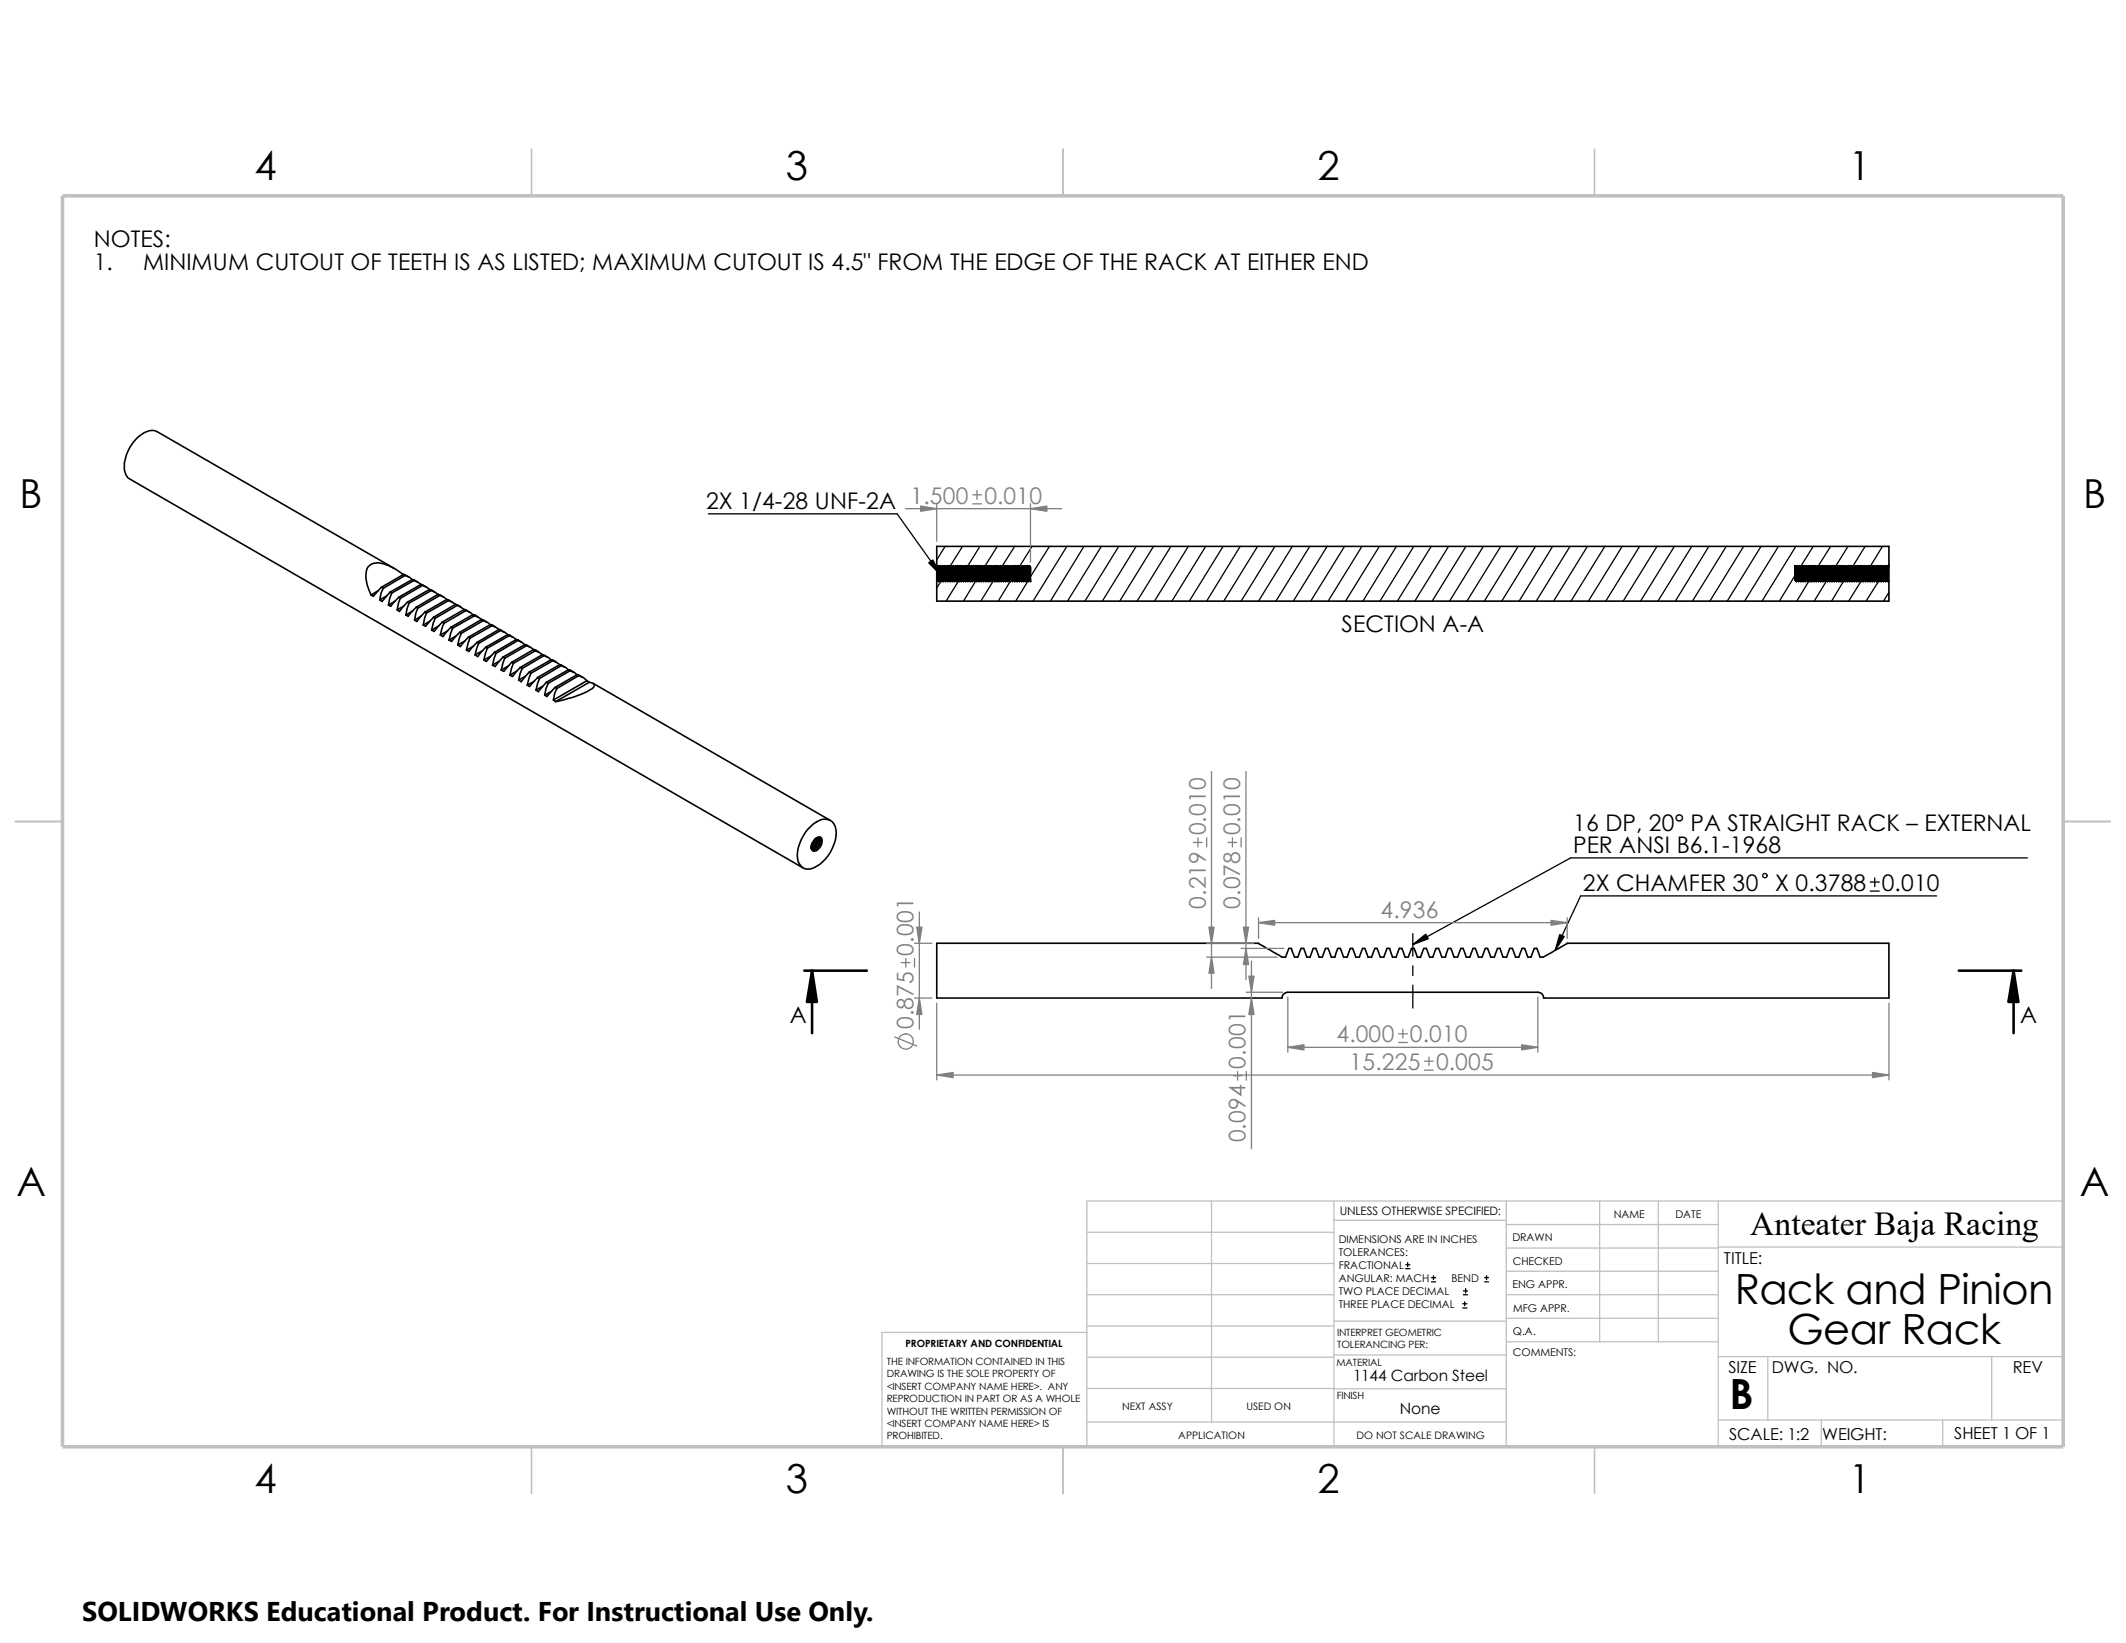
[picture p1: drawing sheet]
<svg xmlns="http://www.w3.org/2000/svg" width="279mm" height="216mm" viewBox="0 0 279 216" stroke-linecap="round" stroke-linejoin="round" font-family="sans-serif">
<g fill="none" stroke="#c0c0c0" stroke-width=".17">
<path d="M159.2 157.8v29.1M175.3 157.8v32.3M198 157.8v32.3M210.2 157.8v18.5M217.9 157.8v18.5M225.8 157.8v32.3M271.1 157.8h-128.3v32.3M142.8 175.1h-26.9v15M142.8 161.9h32.5M142.8 170.1h32.5M142.8 166h32.5M142.8 174.2h32.5"/>
<path d="M142.8 178.4h32.5M175.3 173.6h22.7M175.3 178.1h22.7M175.3 160.4h22.7M198 173.2h27.8M198 170.1h27.8M198 160.9h27.8M198 164h27.8M198 167h27.8M198 176.3h27.8M225.8 163.9h45.3M225.8 178.3h45.3"/>
<path d="M232.3 178.3v8.3M261.7 178.3v8.3M142.8 182.5h32.5M142.8 186.9h55.2M175.3 182.5h22.7M225.8 186.6h45.3M239.4 186.6v3.5M255.3 186.6v3.5"/>
</g>
<path d="M69.8 19.6v6.1M139.7 19.6v6.1M209.5 19.6v6.1M2 107.9h6.2M271.1 107.9h6.2M69.8 190.1v6.2M139.7 190.1v6.2M209.5 190.1v6.2" fill="none" stroke="#c0c0c0" stroke-width=".21"/>
<path d="M8.2 25.7h262.9v164.4h-262.9z" fill="none" stroke="#c0c0c0" stroke-width=".47"/>
<g fill="none" stroke="#000" stroke-width=".17">
<path d="M93.1 67.5h24.8l5.7 8M123.7 76.4l-.6 .9M124.2 71.8l-1.1 1.8M126 76.3l-1.7 2.7M126.5 71.8l-1.7 2.7M128.3 76.3l-1.7 2.7M128.8 71.8l-1.7 2.7M130.6 76.2l-1.7 2.8M131.1 71.8l-1.6 2.6M132.8 76.4l-1.6 2.6M133.3 71.8l-1.6 2.5M135.1 76.4l-1.6 2.6"/>
<path d="M135.6 71.8l-1.7 2.7M137.9 71.8l-2.5 4M140.2 71.8l-4.4 7.2M142.5 71.8l-4.5 7.2M144.7 71.8l-4.4 7.2M147 71.8l-4.4 7.2M149.3 71.8l-4.4 7.2M151.6 71.8l-4.4 7.2M153.9 71.8l-4.5 7.2M156.2 71.8l-4.5 7.2M158.5 71.8l-4.5 7.2M160.7 71.8l-4.4 7.2"/>
<path d="M163 71.8l-4.4 7.2M165.3 71.8l-4.5 7.2M167.6 71.8l-4.5 7.2M169.8 71.8l-4.4 7.2M172.1 71.8l-4.4 7.2M174.4 71.8l-4.4 7.2M176.7 71.8l-4.4 7.2M179 71.8l-4.5 7.2M181.3 71.8l-4.5 7.2M183.5 71.8l-4.4 7.2M185.8 71.8l-4.4 7.2M188.1 71.8l-4.5 7.2"/>
<path d="M190.4 71.8l-4.5 7.2M192.7 71.8l-4.5 7.2M194.9 71.8l-4.4 7.2M197.2 71.8l-4.4 7.2M199.5 71.8l-4.4 7.2M201.8 71.8l-4.4 7.2M204 71.8l-4.4 7.2M206.3 71.8l-4.4 7.2M208.6 71.8l-4.4 7.2M210.9 71.8l-4.4 7.2M213.2 71.8l-4.5 7.2M215.5 71.8l-4.5 7.2"/>
<path d="M217.8 71.8l-4.5 7.2M220 71.8l-4.4 7.2M222.3 71.8l-4.4 7.2M224.6 71.8l-4.4 7.2M226.9 71.8l-4.5 7.2M229.2 71.8l-4.5 7.2M231.4 71.8l-4.4 7.2M233.7 71.8l-4.4 7.2M235.9 75.6l-2.1 3.4M236 71.8l-4.4 7.2M237.7 76.3l-1.6 2.7M238.3 71.8l-1.7 2.7"/>
<path d="M240.1 76.3l-1.7 2.7M240.6 71.8l-1.7 2.6M242.4 76.2l-1.7 2.8M242.9 71.8l-1.6 2.6M244.6 76.4l-1.6 2.6M245.1 71.8l-1.6 2.5M246.9 76.4l-1.7 2.6M247.4 71.8l-1.7 2.7M248.2 74.2l-.2 .3M248.2 77.9l-.7 1.1M245.8 117.1h1.2M245.8 115.9h1.2"/>
<path d="M246.4 115.4v1.1M254.5 117.7h-46.8l-3.3 7.2M266.4 112.7h-60l-20.7 11.4M185.7 122.7v2.9M185.7 126.9v1.3M185.7 129.5v3M184.7 166.7h.6M184.7 166.2h.6M185 165.9v.6M188.1 168.4h.6M188.1 167.9h.6M188.4 167.6v.5"/>
<path d="M192.2 171.9h.6M192.2 171.3h.6M192.3 170.1h.6M192.3 169.6h.6M192.5 171.1v.5M192.6 169.3v.6M195.1 168.4h.5M195.1 167.9h.5M195.4 167.6v.5"/>
<circle cx="231.9" cy="115.1" r=".29"/>
</g>
<g fill="none" stroke="#000" stroke-width=".21">
<path d="M49.7 77.6l-.9 .6M50.1 77.2l-1 1.2-.3-.2M50.1 77.2l.3 .1M50.4 77.3l-.3 .6-.2 .9M50.8 78.3l-.9 .5M51.3 77.8l-1.1 1.2-.3-.2M51.3 77.8l.2 .1M51.5 77.9l-.3 .7-.1 .9M51.9 74.7l-31.2-18a2.03 2.03 0 0 0-2.2 .5 5.5 5.5 0 0 0-2.2 4.6 1.61 1.61 0 0 0 .8 1.1l88.4 51.1M51.9 79l-.8 .5M52.4 78.5l-1 1.2-.3-.2M52.4 78.5l.2 .1"/>
<path d="M52.6 78.6l-.2 .6-.2 .9M53 75.5a5.4 5.4 0 0 0-3.8-1.5 1.33 1.33 0 0 0-1.1 1.5 5.6 5.6 0 0 0 .7 2.7M53 75.5l.7 .3M53 75.5l.3 .1M53 75.5l-2.9 1.7M53.1 79.6l-.9 .5M53.3 75.6l.6 .3 .2 .3M53.3 75.6l-2.9 1.7M53.6 79.1l-1.1 1.2-.3-.2M53.6 79.1l.2 .1M53.8 79.2l-.3 .7-.2 .9M54.2 76.2l.7 .3"/>
<path d="M54.2 76.2l.2 .1M54.2 76.2l-2.9 1.6M54.4 76.3l.9 .5M54.4 76.3l-2.9 1.6M54.7 79.8l-1.1 1.2-.3-.2M54.7 79.8l.2 .1M54.9 79.9l-.2 .7-.2 .9M55.3 76.8l.7 .3M55.3 76.8l.2 .1M55.3 76.8l-2.9 1.7M55.5 76.9l.7 .3 .2 .3M55.5 76.9l-2.9 1.7"/>
<path d="M56.4 77.5l.3 .1M56.4 77.5l-2.8 1.6M56.7 77.6l.9 .5M56.7 77.5l.4 .3M56.7 77.6l-2.9 1.6M57.6 78.1l.7 .3M57.6 78.1l.2 .1M57.6 78.1l-2.9 1.7M57.8 78.2l.9 .6M57.8 78.2l-2.9 1.7M58.7 78.8l.7 .3M58.7 78.8l.3 .1"/>
<path d="M58.7 78.8l-2.9 1.6M59 78.9l.9 .6M59 78.9l-3 1.7M59.9 79.4l.7 .4M59.9 79.4l.2 .1M59.9 79.4l-2.9 1.7M60.1 79.5l.9 .6M60.1 79.5l-2.9 1.7M123.1 74.3v2.1M123.1 74.3h.2M123.1 74.3v-2.5h125.1v2.5M123.1 76.4v2.6h125.1v-2.6"/>
<path d="M123.2 76.2l-.1 .2M123.2 76.2h.1M123.3 74.3l-.2 2.1M123.3 74.3l.1 .2M123.3 76.2l.1 .2M123.4 74.5h.1M123.4 74.5l-.2 1.7M123.4 74.5l-.1 1.7M123.5 76.2l-.1 .2M123.5 76.2h.1M123.5 74.4l-.1 2M123.6 74.3l-.2 2.1"/>
<path d="M123.6 76.2l.1 .2M123.6 74.3l.1 .2M123.6 74.3l-.2 .2M123.7 74.5h.1M123.7 74.5l-.2 1.7M123.7 74.5l-.1 1.7M123.8 76.2l-.1 .2M123.8 76.2h.1M123.8 74.4l-.1 2M123.9 74.3l-.2 2.1M123.9 76.2l.1 .2M123.9 74.3l.1 .2"/>
<path d="M123.9 74.3l-.2 .2M124 74.5l-.2 1.7M124 74.5h.1M124 74.5l-.1 1.7M124.1 76.2l-.1 .2M124.1 76.2h.1M124.1 74.3l.1 .2M124.1 74.3l-.1 .2M124.1 74.3h.1M124.1 74.3l-.1 2.1M124.1 74.4l-.1 2M124.2 76.2v.2"/>
<path d="M124.2 74.5l-.1 1.7M124.2 74.5h.1M124.3 74.5l-.1 1.7M124.4 76.2l-.2 .2M124.4 76.2h.1M124.4 74.4l-.2 2M124.4 74.3l.1 .2M124.4 74.3l-.1 .2M124.4 74.3h.1M124.4 74.3l-.1 2.1M124.5 76.2v.2M124.5 74.5l-.1 1.7"/>
<path d="M124.5 74.5h.1M124.6 74.5l-.1 1.7M124.7 74.4l-.2 2M124.7 76.2l-.2 .2M124.7 76.2h.1M124.7 74.3l.1 .2M124.7 74.3l-.1 .2M124.7 74.3l-.1 2.1M124.8 76.2v.2M124.8 74.5h.1M124.8 74.5l-.1 1.7M124.9 74.5l-.1 1.7"/>
<path d="M125 74.4l-.2 2M125 76.2l-.2 .2M125 76.2h.1M125 74.3l-.1 2.1M125 74.3l.1 .2M125 74.3l-.1 .2M125.1 76.2v.2M125.1 74.5l-.1 1.7M125.1 74.5h.1M125.2 74.5l-.1 1.7M125.3 74.4l-.2 2M125.3 76.2l-.2 .2"/>
<path d="M125.3 76.2h.1M125.3 74.3l-.1 2.1M125.3 74.3l.1 .2M125.3 74.3l-.1 .2M125.3 76.2l.1 .2M125.4 74.5h.1M125.4 74.5l-.1 1.7M125.5 74.5l-.2 1.7M125.6 74.4l-.2 2M125.6 76.2l-.2 .2M125.6 76.2h.1M125.6 74.3l-.1 2.1"/>
<path d="M125.6 74.3l.1 .2M125.6 74.3l-.1 .2M125.6 76.2l.1 .2M125.7 74.5l-.1 1.7M125.7 74.5h.1M125.8 74.5l-.2 1.7M125.9 76.2l-.2 .2M125.9 76.2h.1M125.9 74.4l-.2 2M125.9 74.3l-.1 2.1M125.9 74.3l.1 .2M125.9 74.3l-.1 .2"/>
<path d="M125.9 76.2l.1 .2M126 74.5h.1M126 74.5l-.1 1.7M126.1 74.5l-.2 1.7M126.2 74.4l-.2 2M126.2 76.2l-.2 .2M126.2 76.2h.1M126.2 76.2l.1 .2M126.2 74.3l.1 .2M126.2 74.3l-.1 .2M126.2 74.3l-.1 2.1M126.3 74.5l-.1 1.7"/>
<path d="M126.3 74.5h.1M126.3 76.4h.1M126.4 74.5l-.2 1.7M126.4 76.2l-.1 .2M126.4 76.2h.1M126.4 74.4l-.1 2M126.5 76.2l.1 .2M126.5 74.3l.1 .2M126.5 74.3l-.1 .2M126.5 74.3l-.1 2.1M126.6 74.5h.1M126.6 74.5l-.2 1.7"/>
<path d="M126.6 76.4h.1M126.7 74.5l-.2 1.7M126.7 74.4l-.1 2M126.7 76.2l-.1 .2M126.7 76.2h.1M126.8 74.3l-.1 2.1M126.8 76.2l.1 .2M126.8 74.3l.1 .2M126.8 74.3l-.1 .2M126.9 74.5h.1M126.9 74.5l-.2 1.7M127 74.5l-.2 1.7"/>
<path d="M127 74.4l-.1 2M127 76.2l-.1 .2M127 76.2h.1M127.1 74.3l-.1 2.1M127.1 76.2l.1 .2M127.1 74.3l.1 .2M127.1 74.3l-.1 .2M127.2 74.5l-.2 1.7M127.2 74.5h.1M127.3 74.5l-.2 1.7M127.3 76.2l-.1 .2M127.3 76.2h.1"/>
<path d="M127.3 74.4l-.1 2M127.4 74.3l-.1 2.1M127.4 76.2l.1 .2M127.4 74.3l.1 .2M127.4 74.3l-.1 .2M127.5 74.5l-.2 1.7M127.5 74.5h.1M127.6 74.5l-.2 1.7M127.6 76.2l-.1 .2M127.6 76.2h.1M127.6 74.4l-.1 2M127.7 76.2l.1 .2"/>
<path d="M127.7 74.3l.1 .2M127.7 74.3l-.1 .2M127.7 74.3l-.2 2.1M127.8 74.5l-.2 1.7M127.8 74.5h.1M127.8 74.5l-.1 1.7M127.9 76.2l-.1 .2M127.9 76.2h.1M127.9 74.4l-.1 2M128 76.2l.1 .2M128 74.3l.1 .2M128 74.3l-.2 .2"/>
<path d="M128 74.3l-.2 2.1M128.1 74.5l-.2 1.7M128.1 74.5h.1M128.1 74.5l-.1 1.7M128.2 76.2l-.1 .2M128.2 76.2h.1M128.2 74.4l-.1 2M128.3 76.2l.1 .2M128.3 74.3l.1 .2M128.3 74.3l-.2 .2M128.3 74.3l-.2 2.1M128.4 74.5h.1"/>
<path d="M128.4 74.5l-.2 1.7M128.4 74.5l-.1 1.7M128.5 76.2l-.1 .2M128.5 76.2h.1M128.5 74.3l-.1 2.1M128.5 74.4l-.1 2M128.5 74.3l.2 .2M128.5 74.3l-.1 .2M128.5 74.3h.1M128.6 76.2l.1 .2M128.7 74.5h.1M128.7 74.5l-.2 1.7"/>
<path d="M128.7 74.5l-.1 1.7M128.8 74.4l-.1 2M128.8 76.2l-.1 .2M128.8 76.2h.1M128.8 74.3l-.1 2.1M128.8 74.3l.1 .2M128.8 74.3l-.1 .2M128.8 74.3h.1M128.9 76.2v.2M128.9 74.5h.1M128.9 74.5l-.1 1.7M129 74.5l-.1 1.7"/>
<path d="M129.1 74.4l-.2 2M129.1 76.2l-.2 .2M129.1 76.2h.1M129.1 74.3l-.1 2.1M129.1 74.3l.1 .2M129.1 74.3l-.1 .2M129.2 76.2v.2M129.2 74.5l-.1 1.7M129.2 74.5h.1M129.3 74.5l-.1 1.7M129.4 76.2l-.2 .2M129.4 76.2h.1"/>
<path d="M129.4 74.4l-.2 2M129.4 74.3l.1 .2M129.4 74.3l-.1 .2M129.4 74.3l-.1 2.1M129.5 76.2v.2M129.5 74.5l-.1 1.7M129.5 74.5h.1M129.6 74.5l-.1 1.7M129.7 76.2l-.2 .2M129.7 76.2h.1M129.7 74.4l-.2 2M129.7 74.3l.1 .2"/>
<path d="M129.7 74.3l-.1 .2M129.7 74.3l-.1 2.1M129.8 76.2v.2M129.8 74.5l-.1 1.7M129.8 74.5h.1M129.9 74.5l-.1 1.7M130 74.4l-.2 2M130 76.2l-.2 .2M130 76.2h.1M130 74.3l.1 .2M130 74.3l-.1 .2M130 74.3l-.1 2.1"/>
<path d="M130 76.2l.1 .2M130.1 74.5h.1M130.1 74.5l-.1 1.7M130.2 74.5l-.2 1.7M130.3 74.4l-.2 2M130.3 76.2l-.2 .2M130.3 76.2h.1M130.3 74.3l-.1 2.1M130.3 74.3l.1 .2M130.3 74.3l-.1 .2M130.3 76.2l.1 .2M130.4 74.5l-.1 1.7"/>
<path d="M130.4 74.5h.1M130.5 74.5l-.2 1.7M130.6 74.4l-.2 2M130.6 76.2l-.2 .2M130.6 76.2h.1M130.6 74.3l-.1 2.1M130.6 76.2l.1 .2M130.6 74.3l.1 .2M130.6 74.3l-.1 .2M130.7 74.5h.1M130.7 74.5l-.1 1.7M130.7 76.4h.1"/>
<path d="M130.8 74.5l-.2 1.7M130.9 74.4l-.2 2M130.9 76.2l-.2 .2M130.9 76.2h.1M130.9 74.3l-.1 2.1M130.9 76.2l.1 .2M130.9 74.3l.1 .2M130.9 74.3l-.1 .2M131 74.5l-.1 1.7M131 74.5h.1M131 76.4h.1M131.1 74.5l-.2 1.7"/>
<path d="M131.1 76.2l-.1 .2M131.1 76.2h.1M131.1 74.4l-.1 2M131.2 74.3l-.1 2.1M131.2 76.2l.1 .2M131.2 74.3l.1 .2M131.2 74.3l-.1 .2M131.3 74.5h.1M131.3 74.5l-.2 1.7M131.4 74.5l-.2 1.7M131.4 76.2l-.1 .2M131.4 76.2h.1"/>
<path d="M131.4 74.4l-.1 2M131.5 76.2l.1 .2M131.5 74.3l.1 .2M131.5 74.3l-.1 .2M131.5 74.3l-.1 2.1M131.6 74.5l-.2 1.7M131.6 74.5h.1M131.7 74.5l-.2 1.7M131.7 76.2l-.1 .2M131.7 76.2h.1M131.7 74.4l-.1 2M131.8 76.2l.1 .2"/>
<path d="M131.8 74.3l.1 .2M131.8 74.3l-.1 .2M131.8 74.3l-.1 2.1M131.9 74.5h.1M131.9 74.5l-.2 1.7M132 74.5l-.2 1.7M132 76.2l-.1 .2M132 76.2h.1M132 74.4l-.1 2M132.1 74.3l-.2 2.1M132.1 76.2l.1 .2M132.1 74.3l.1 .2"/>
<path d="M132.1 74.3l-.1 .2M132.2 74.5h.1M132.2 74.5l-.2 1.7M132.2 74.5l-.1 1.7M132.3 76.2l-.1 .2M132.3 76.2h.1M132.3 74.4l-.1 2M132.4 76.2l.1 .2M132.4 74.3l.1 .2M132.4 74.3l-.2 .2M132.4 74.3l-.2 2.1M132.5 74.5l-.2 1.7"/>
<path d="M132.5 74.5h.1M132.5 74.5l-.1 1.7M132.6 76.2l-.1 .2M132.6 76.2h.1M132.6 74.4l-.1 2M132.7 74.3l-.2 2.1M132.7 76.2l.1 .2M132.7 74.3l.1 .2M132.7 74.3l-.2 .2M132.8 74.5l-.2 1.7M132.8 74.5h.1M132.8 74.5l-.1 1.7"/>
<path d="M132.9 76.2l-.1 .2M132.9 76.2h.1M132.9 74.3l.2 .2M132.9 74.3l-.1 .2M132.9 74.3h.1M132.9 74.3l-.1 2.1M132.9 74.4l-.1 2M133 76.2l.1 .2M133.1 74.5l-.2 1.7M133.1 74.5h.1M133.1 74.5l-.1 1.7M133.2 76.2l-.1 .2"/>
<path d="M133.2 76.2h.1M133.2 74.4l-.1 2M133.2 74.3l.1 .2M133.2 74.3l-.1 .2M133.2 74.3h.1M133.2 74.3l-.1 2.1M133.3 76.2v.2M133.3 74.5l-.1 1.7M133.3 74.5h.1M133.4 74.5l-.1 1.7M133.5 74.4l-.2 2M133.5 76.2l-.2 .2"/>
<path d="M133.5 76.2h.1M133.5 74.3l-.1 2.1M133.5 74.3l.1 .2M133.5 74.3l-.1 .2M133.6 76.2v.2M133.6 74.5h.1M133.6 74.5l-.1 1.7M133.7 74.5l-.1 1.7M133.8 74.4l-.2 2M133.8 76.2l-.2 .2M133.8 76.2h.1M133.8 74.3l-.1 2.1"/>
<path d="M133.8 74.3l.1 .2M133.8 74.3l-.1 .2M133.9 76.2v.2M133.9 74.5h.1M133.9 74.5l-.1 1.7M134 74.5l-.1 1.7M134.1 74.4l-.2 2M134.1 76.2l-.2 .2M134.1 76.2h.1M134.1 74.3l-.1 2.1M134.1 74.3l.1 .2M134.1 74.3l-.1 .2"/>
<path d="M134.2 76.2v.2M134.2 74.5l-.1 1.7M134.2 74.5h.1M134.3 74.5l-.1 1.7M134.4 74.4l-.2 2M134.4 76.2l-.2 .2M134.4 76.2h.1M134.4 74.3l-.1 2.1M134.4 74.3l.1 .2M134.4 74.3l-.1 .2M134.5 76.2v.2M134.5 74.5l-.1 1.7"/>
<path d="M134.5 74.5h.1M134.6 74.5l-.1 1.7M134.7 76.2l-.2 .2M134.7 76.2h.1M134.7 74.4l-.2 2M134.7 74.3l.1 .2M134.7 74.3l-.1 .2M134.7 74.3l-.1 2.1M134.7 76.2l.1 .2M134.8 74.5l-.1 1.7M134.8 74.5h.1M134.9 74.5l-.2 1.7"/>
<path d="M135 76.2l-.2 .2M135 76.2h.1M135 74.4l-.2 2M135 76.2l.1 .2M135 74.3l.1 .2M135 74.3l-.1 .2M135 74.3l-.1 2.1M135.1 74.5l-.1 1.7M135.1 74.5h.1M135.1 76.4h.1M135.2 74.5l-.2 1.7M135.3 74.4l-.2 2"/>
<path d="M135.3 76.2l-.2 .2M135.3 76.2h.1M135.3 76.2l.1 .2M135.3 74.3l.1 .2M135.3 74.3l-.1 .2M135.3 74.3l-.1 2.1M135.4 74.5v1.9M135.4 74.5l-.1 1.7M135.4 74.6l-.1 1.6M135.4 76.1v.3M135.4 76.4h.1M235.9 74.3v1.9h.1"/>
<path d="M235.9 74.3l.2 .2M235.9 74.3v.3M236 76.2l.1 .2M236.1 74.5h.1M236.1 76.4h.1M236.1 74.5l-.2 1.7M236.1 74.6l-.1 1.6M236.2 74.4l-.1 2M236.2 76.2l-.1 .2M236.2 76.2h.1M236.2 74.3l-.1 2.1M236.2 74.3l.1 .2"/>
<path d="M236.2 74.3l-.1 .2M236.3 76.2v.2M236.3 74.5l-.1 1.7M236.3 74.5h.1M236.3 76.4h.1M236.4 74.5h.1M236.4 74.6l-.1 1.6M236.5 76.2l-.1 .2M236.5 76.2h.1M236.5 74.4l-.2 2M236.5 74.3l.1 .2M236.5 74.3l-.1 .2"/>
<path d="M236.5 74.3l-.1 2.1M236.6 76.2v.2M236.6 74.5h.1M236.6 74.5l-.1 1.7M236.6 76.4h.1M236.7 74.6l-.1 1.6M236.7 74.5h.1M236.8 76.2l-.1 .2M236.8 76.2h.1M236.8 74.4l-.2 2M236.8 74.3l-.1 2.1M236.8 74.3l.1 .2"/>
<path d="M236.8 74.3l-.1 .2M236.9 76.2v.2M236.9 74.5h.1M236.9 74.5l-.1 1.7M236.9 76.4h.1M237 74.5h.1M237 74.6l-.1 1.6M237.1 76.2l-.1 .2M237.1 76.2h.1M237.1 74.4l-.2 2M237.1 74.3l.1 .2M237.1 74.3l-.1 .2"/>
<path d="M237.1 74.3l-.1 2.1M237.2 76.2v.2M237.2 74.5h.1M237.2 74.5l-.1 1.7M237.2 76.4h.1M237.3 74.6l-.1 1.6M237.3 74.5h.1M237.4 74.4l-.2 2M237.4 76.2l-.1 .2M237.4 76.2h.1M237.4 76.2l.1 .2M237.4 74.3l.1 .2"/>
<path d="M237.4 74.3l-.1 .2M237.4 74.3l-.1 2.1M237.5 74.5l-.1 1.7M237.5 74.5h.1M237.5 74.6l-.1 1.6M237.6 74.5h.1M237.7 76.2l-.2 .2M237.7 76.2h.1M237.7 74.4l-.2 2M237.7 76.2l.1 .2M237.7 74.3l.1 .2M237.7 74.3l-.1 .2"/>
<path d="M237.7 74.3l-.2 2.1M237.8 74.5h.1M237.8 74.5l-.1 1.7M237.8 74.6l-.1 1.6M237.9 74.5h.1M238 76.2l-.2 .2M238 76.2h.1M238 74.4l-.2 2M238 76.2l.1 .2M238 74.3l.1 .2M238 74.3l-.1 .2M238 74.3l-.2 2.1"/>
<path d="M238.1 74.5l-.1 1.7M238.1 74.5h.1M238.1 76.4h.1M238.1 74.6l-.1 1.6M238.2 74.5h.1M238.3 76.2l-.2 .2M238.3 76.2h.1M238.3 74.4l-.2 2M238.3 74.3l-.2 2.1M238.3 76.2l.1 .2M238.3 74.3l.1 .2M238.3 74.3l-.1 .2"/>
<path d="M238.4 74.5h.1M238.4 76.4h.1M238.4 74.5l-.1 1.7M238.4 74.6l-.1 1.6M238.5 74.5h-.1M238.5 76.2l-.1 .2M238.5 76.2h.1M238.5 74.4l-.1 2M238.6 74.3l-.2 2.1M238.6 76.2l.1 .2M238.6 74.3l.1 .2M238.6 74.3l-.1 .2"/>
<path d="M238.7 74.5l-.2 1.7M238.7 74.5h.1M238.7 76.4h.1M238.7 74.6l-.1 1.6M238.8 74.5h-.1M238.8 76.2l-.1 .2M238.8 76.2h.1M238.8 74.4l-.1 2M238.9 76.2l.1 .2M238.9 74.3l.1 .2M238.9 74.3l-.1 .2M238.9 74.3l-.2 2.1"/>
<path d="M239 74.5h.1M239 76.4h.1M239 74.5l-.2 1.7M239 74.6l-.1 1.6M239.1 74.5h-.1M239.1 76.2l-.1 .2M239.1 76.2h.1M239.1 74.4l-.1 2M239.2 76.2l.1 .2M239.2 74.3l.1 .2M239.2 74.3l-.1 .2M239.2 74.3l-.2 2.1"/>
<path d="M239.3 74.5l-.2 1.7M239.3 74.5h.1M239.3 76.4h.1M239.3 74.6l-.1 1.6M239.4 74.5h-.1M239.4 74.4l-.1 2M239.4 76.2l-.1 .2M239.4 76.2h.1M239.5 74.3l-.2 2.1M239.5 76.2l.1 .2M239.5 74.3l.1 .2M239.5 74.3l-.1 .2"/>
<path d="M239.6 74.5h.1M239.6 76.4h.1M239.6 74.5l-.2 1.7M239.6 74.6l-.1 1.6M239.7 76.2l-.1 .2M239.7 76.2h.1M239.7 74.4l-.1 2M239.7 74.3l-.1 2.1M239.7 74.3l.2 .2M239.7 74.3l-.1 .2M239.7 74.3h.1M239.8 76.2l.1 .2"/>
<path d="M239.9 74.5l-.2 1.7M239.9 74.5h.1M239.9 76.4h.1M239.9 74.6l-.1 1.6M240 74.4l-.1 2M240 76.2l-.1 .2M240 76.2h.1M240 74.3l.2 .2M240 74.3l-.1 .2M240 74.3h.1M240 74.3l-.1 2.1M240.1 76.2l.1 .2"/>
<path d="M240.2 74.5h.1M240.2 76.4h.1M240.2 74.5l-.2 1.7M240.2 74.6l-.1 1.6M240.3 76.2l-.1 .2M240.3 76.2h.1M240.3 74.4l-.1 2M240.3 74.3l-.1 2.1M240.3 74.3l.2 .2M240.3 74.3l-.1 .2M240.4 76.2l.1 .2M240.5 74.5l-.2 1.7"/>
<path d="M240.5 74.5h.1M240.5 76.4h.1M240.5 74.6l-.1 1.6M240.6 76.2l-.1 .2M240.6 76.2h.1M240.6 74.4l-.1 2M240.6 74.3l.1 .2M240.6 74.3l-.1 .2M240.6 74.3l-.1 2.1M240.7 76.2v.2M240.7 74.5h.1M240.7 74.5l-.1 1.7"/>
<path d="M240.7 76.4h.1M240.8 74.6l-.1 1.6M240.8 74.5h.1M240.9 76.2l-.1 .2M240.9 76.2h.1M240.9 74.4l-.2 2M240.9 74.3l-.1 2.1M240.9 74.3l.1 .2M240.9 74.3l-.1 .2M241 76.2v.2M241 74.5h.1M241 74.5l-.1 1.7"/>
<path d="M241 76.4h.1M241.1 74.5h.1M241.1 74.6l-.1 1.6M241.2 76.2l-.1 .2M241.2 76.2h.1M241.2 74.4l-.2 2M241.2 74.3l.1 .2M241.2 74.3l-.1 .2M241.2 74.3l-.1 2.1M241.3 76.2v.2M241.3 74.5h.1M241.3 74.5l-.1 1.7"/>
<path d="M241.3 76.4h.1M241.4 74.6l-.1 1.6M241.4 74.5h.1M241.5 74.4l-.2 2M241.5 76.2l-.1 .2M241.5 76.2h.1M241.5 74.3l-.1 2.1M241.5 74.3l.1 .2M241.5 74.3l-.1 .2M241.6 76.2v.2M241.6 74.5l-.1 1.7M241.6 74.5h.1"/>
<path d="M241.6 76.4h.1M241.7 74.5h.1M241.7 74.6l-.1 1.6M241.8 76.2l-.1 .2M241.8 76.2h.1M241.8 74.4l-.2 2M241.8 76.2l.1 .2M241.8 74.3l.1 .2M241.8 74.3l-.1 .2M241.8 74.3l-.1 2.1M241.9 74.5h.1M241.9 74.5l-.1 1.7"/>
<path d="M241.9 74.6l-.1 1.6M242 74.5h.1M242.1 76.2l-.2 .2M242.1 76.2h.1M242.1 74.4l-.2 2M242.1 74.3l-.2 2.1M242.1 76.2l.1 .2M242.1 74.3l.1 .2M242.1 74.3l-.1 .2M242.2 74.5h.1M242.2 74.5l-.1 1.7M242.2 74.6l-.1 1.6"/>
<path d="M242.3 74.5h.1M242.4 76.2l-.2 .2M242.4 76.2h.1M242.4 74.4l-.2 2M242.4 76.2l.1 .2M242.4 74.3l.1 .2M242.4 74.3l-.1 .2M242.4 74.3l-.2 2.1M242.5 74.5h.1M242.5 76.4h.1M242.5 74.5l-.1 1.7M242.5 74.6l-.1 1.6"/>
<path d="M242.6 74.5h.1M242.7 74.4l-.2 2M242.7 76.2l-.2 .2M242.7 76.2h.1M242.7 74.3l-.2 2.1M242.7 76.2l.1 .2M242.7 74.3l.1 .2M242.7 74.3l-.1 .2M242.8 74.5l-.1 1.7M242.8 74.5h.1M242.8 76.4h.1M242.8 74.6l-.1 1.6"/>
<path d="M242.9 74.5h-.1M242.9 76.2l-.1 .2M242.9 76.2h.1M243 74.4l-.2 2M243 76.2l.1 .2M243 74.3l.1 .2M243 74.3l-.1 .2M243 74.3l-.2 2.1M243.1 74.5h.1M243.1 76.4h.1M243.1 74.5l-.2 1.7M243.1 74.6l-.1 1.6"/>
<path d="M243.2 74.5h-.1M243.2 76.2l-.1 .2M243.2 76.2h.1M243.2 74.4l-.1 2M243.3 76.2l.1 .2M243.3 74.3l.1 .2M243.3 74.3l-.1 .2M243.3 74.3l-.2 2.1M243.4 74.5l-.2 1.7M243.4 74.5h.1M243.4 76.4h.1M243.4 74.6l-.1 1.6"/>
<path d="M243.5 74.5h-.1M243.5 74.4l-.1 2M243.5 76.2l-.1 .2M243.5 76.2h.1M243.6 74.3l-.2 2.1M243.6 76.2l.1 .2M243.6 74.3l.1 .2M243.6 74.3l-.1 .2M243.7 74.5h.1M243.7 76.4h.1M243.7 74.5l-.2 1.7M243.7 74.6l-.1 1.6"/>
<path d="M243.8 74.5h-.1M243.8 76.2l-.1 .2M243.8 76.2h.1M243.8 74.4l-.1 2M243.9 76.2l.1 .2M243.9 74.3l.1 .2M243.9 74.3l-.1 .2M243.9 74.3l-.2 2.1M244 74.5l-.2 1.7M244 74.5h.1M244 76.4h.1M244 74.6l-.1 1.6"/>
<path d="M244.1 74.4l-.1 2M244.1 76.2l-.1 .2M244.1 76.2h.1M244.1 74.3l.2 .2M244.1 74.3l-.1 .2M244.1 74.3h.1M244.1 74.3l-.1 2.1M244.2 76.2l.1 .2M244.3 74.5h.1M244.3 76.4h.1M244.3 74.5l-.2 1.7M244.3 74.6l-.1 1.6"/>
<path d="M244.4 76.2l-.1 .2M244.4 76.2h.1M244.4 74.4l-.1 2M244.4 74.3l-.1 2.1M244.4 74.3l.2 .2M244.4 74.3l-.1 .2M244.4 74.3h.1M244.5 76.2l.1 .2M244.6 74.5l-.2 1.7M244.6 74.5h.1M244.6 76.4h.1M244.6 74.6l-.1 1.6"/>
<path d="M244.7 74.4l-.1 2M244.7 76.2l-.1 .2M244.7 76.2h.1M244.7 74.3l.2 .2M244.7 74.3l-.1 .2M244.7 74.3l-.1 2.1M244.8 76.2l.1 .2M244.9 74.5h.1M244.9 76.4h.1M244.9 74.5l-.2 1.7M244.9 74.6l-.1 1.6M245 76.2l-.1 .2"/>
<path d="M245 76.2h.1M245 74.4l-.1 2M245 74.3l-.1 2.1M245 74.3l.1 .2M245 74.3l-.1 .2M245.1 76.2l.1 .2M245.1 74.5h.1M245.1 74.5l-.1 1.7M245.2 76.4h.1M245.2 74.5h.1M245.2 74.6l-.1 1.6M245.3 74.4l-.1 2"/>
<path d="M245.3 76.2l-.1 .2M245.3 76.2h.1M245.3 74.3l.1 .2M245.3 74.3l-.1 .2M245.3 74.3l-.1 2.1M245.4 76.2v.2M245.4 74.5h.1M245.4 74.5l-.1 1.7M245.4 76.4h.1M245.5 74.6l-.1 1.6M245.5 74.5h.1M245.6 76.2l-.1 .2"/>
<path d="M245.6 76.2h.1M245.6 74.4l-.2 2M245.6 74.3l-.1 2.1M245.6 74.3l.1 .2M245.6 74.3l-.1 .2M245.7 76.2v.2M245.7 74.5l-.1 1.7M245.7 74.5h.1M245.7 76.4h.1M245.8 74.5h.1M245.8 74.6l-.1 1.6M245.9 76.2l-.1 .2"/>
<path d="M245.9 76.2h.1M245.9 74.4l-.2 2M245.9 74.3l.1 .2M245.9 74.3l-.1 .2M245.9 74.3l-.1 2.1M246 76.2v.2M246 74.5h.1M246 74.5l-.1 1.7M246 76.4h.1M246.1 74.6l-.1 1.6M246.1 74.5h.1M246.2 76.2l-.1 .2"/>
<path d="M246.2 76.2h.1M246.2 74.4l-.2 2M246.2 74.3l-.1 2.1M246.2 76.2l.1 .2M246.2 74.3l.1 .2M246.2 74.3l-.1 .2M246.3 74.5h.1M246.3 74.5l-.1 1.7M246.3 74.6l-.1 1.6M246.4 74.5h.1M246.5 76.2l-.2 .2M246.5 76.2h.1"/>
<path d="M246.5 74.4l-.2 2M246.5 76.2l.1 .2M246.5 74.3l.1 .2M246.5 74.3l-.1 .2M246.5 74.3l-.2 2.1M246.6 74.5h.1M246.6 74.5l-.1 1.7M246.6 76.4h.1M246.6 74.6l-.1 1.6M246.7 74.5h.1M246.8 74.4l-.2 2M246.8 76.2l-.2 .2"/>
<path d="M246.8 76.2h.1M246.8 74.3l-.2 2.1M246.8 76.2l.1 .2M246.8 74.3l.1 .2M246.8 74.3l-.1 .2M246.9 74.5l-.1 1.7M246.9 74.5h.1M246.9 76.4h.1M246.9 74.6l-.1 1.6M247 74.5h.1M247.1 76.2l-.2 .2M247.1 76.2h.1"/>
<path d="M247.1 74.4l-.2 2M247.1 76.2l.1 .2M247.1 74.3l.1 .2M247.1 74.3l-.1 .2M247.1 74.3l-.2 2.1M247.2 74.5h.1M247.2 76.4h.1M247.2 74.5l-.1 1.7M247.2 74.6l-.1 1.6M247.3 74.5h-.1M247.3 76.2l-.1 .2M247.3 76.2h.1"/>
<path d="M247.4 74.4l-.2 2M247.4 74.3l-.2 2.1M247.4 76.2l.1 .2M247.4 74.3l.1 .2M247.4 74.3l-.1 .2M247.5 74.5h.1M247.5 76.4h.1M247.5 74.5l-.2 1.7M247.5 74.6l-.1 1.6M247.6 74.5h-.1M247.6 76.2l-.1 .2M247.6 76.2h.1"/>
<path d="M247.6 74.4l-.1 2M247.7 76.2l.1 .2M247.7 74.3l.1 .2M247.7 74.3l-.1 .2M247.7 74.3l-.2 2.1M247.8 74.5h.1M247.8 74.5l-.2 1.7M247.8 76.4h.1M247.8 74.6l-.1 1.6M247.9 74.5h-.1M247.9 76.2l-.1 .2M247.9 76.2h.1"/>
<path d="M247.9 74.4l-.1 2M248 76.2l.1 .2M248 74.3l-.1 .2M248 74.3l.1 .2M248 74.3l-.2 2.1M248.1 74.5l-.2 1.7M248.1 76.4h.1M248.1 74.5h.1M248.1 74.6l-.1 1.6M248.2 74.5h-.1M248.2 74.4l-.1 2M248.2 74.3v.2"/>
<path d="M248.2 74.3v2.1M54.2 80.3l-.9 .5M55.4 80.9l-.9 .6M55.8 80.4l-1 1.3-.3-.2M55.8 80.4l.2 .2M56 80.6l-.2 .6-.2 .9M56.5 81.6l-.9 .5M57 81.1l-1.1 1.2-.3-.2M57 81.1l.2 .1M57.2 81.2l-.5 1.6M57.7 82.3l-1 .5M58.1 81.7l-1 1.3-.4-.2"/>
<path d="M58.1 81.7l.2 .2M58.3 81.9l-.4 1.5M58.8 82.9l-.9 .5M59.3 82.4l-1.1 1.3-.3-.3M59.3 82.4l.2 .1M59.5 82.5l-.5 1.6M59.9 83.6l-.9 .5M60.4 83.1l-1 1.2-.4-.2M60.4 83.1l.2 .1M60.6 83.2l-.4 1.6M61 80.1l.7 .3M61 80.1l.3 .1"/>
<path d="M61 80.1l-2.9 1.6M61.1 84.2l-.9 .6M61.3 80.2l.8 .6M61.3 80.2l-3 1.7M61.6 83.7l-1.1 1.3-.3-.2M61.6 83.7l.2 .2M61.8 83.9l-.5 1.5M62.1 80.8l.7 .3M62.1 80.8l.3 .1M62.1 80.8l-2.8 1.6M62.2 84.9l-.9 .5M62.4 80.9l.9 .5"/>
<path d="M62.4 80.9l-2.9 1.6M62.7 84.4l-1.1 1.2-.3-.2M62.7 84.4l.2 .1M62.9 84.5l-.5 1.6M63.3 81.4l.7 .3M63.3 81.4l.2 .1M63.3 81.4l-2.9 1.7M63.3 85.6l-.9 .5M63.5 81.5l.9 .6M63.5 81.5l-2.9 1.7M63.8 85l-1 1.3-.4-.2M63.8 85l.3 .2"/>
<path d="M64.1 85.2l-.5 1.5M64.4 82.1l.7 .3M64.4 82.1l.3 .1M64.4 82.1l-2.8 1.6M64.5 86.2l-.9 .5M64.7 82.2l.9 .5M64.7 82.2l-2.9 1.7M65 85.7l-1.1 1.2-.3-.2M65 85.7l.2 .2M65.2 85.9l-.5 1.5M65.6 82.7l.2 .1M65.6 82.7l.7 .4"/>
<path d="M65.6 82.7l-2.9 1.7M65.6 86.9l-.9 .5M65.8 82.8l.6 .3 .3 .3M65.8 82.8l-2.9 1.7M66.1 86.4l-1 1.2-.4-.2M66.1 86.4l.2 .1M66.3 86.5l-.4 1.6M66.7 83.4l.2 .1M66.7 83.4l.3 .1M66.7 83.4l-2.9 1.6M66.8 87.5l-.9 .6M66.9 83.5l.7 .3 .2 .3"/>
<path d="M66.9 83.5l-2.8 1.7M67 83.4l.4 .3M67.2 87l-1 1.2-.3-.1M67.2 87l.3 .2M67.5 87.2l-.5 1.5M67.9 84l.2 .2M67.9 84l.6 .4M67.9 84l-2.9 1.7M67.9 88.2l-.9 .5M68.1 84.2l.9 .5M68.1 84.2l-2.9 1.7M68.4 87.7l-1 1.2-.4-.2"/>
<path d="M68.4 87.7l.2 .1M68.6 87.8l-.4 1.6M69 84.7l.2 .1M69 84.7l.7 .3M69 84.7l-2.9 1.7M69 88.9l-.8 .5M69.2 84.8l.6 .3 .3 .3M69.2 84.8l-2.9 1.7M69.5 88.3l-1 1.3-.3-.2M69.5 88.3l.3 .2M69.8 88.5l-.5 1.5M70.1 85.3l.7 .4"/>
<path d="M70.1 85.3l.3 .2M70.1 85.3l-2.9 1.7M70.2 89.5l-.9 .5M70.4 85.5l.8 .5M70.4 85.5l-2.9 1.7M70.7 89l-1.1 1.2-.3-.2M70.7 89l.2 .2M70.9 89.2l-.5 1.5M71.3 86l.2 .1M71.3 86l-2.9 1.7M71.3 90.2l-.9 .5M71.5 86.1l.6 .3 .3 .3"/>
<path d="M71.5 86.1l-2.9 1.7M71.5 86.1l.5 .3M71.8 89.7l-1.1 1.2-.3-.2M71.8 89.7l.3 .1M72.1 89.8l-.3 .7-.2 .9M72.4 86.7l.2 .1M72.4 86.7h.2M72.4 86.7l-2.9 1.6M72.5 90.8l-.9 .6M72.6 86.8l.9 .5M72.6 86.8l-2.8 1.7M72.7 86.7l.4 .3"/>
<path d="M72.7 92l.3 .2M72.9 90.3l-1 1.2-.3-.1M72.9 90.3l.3 .2M73.2 90.5l-.3 .6-.2 .9M73.6 87.3l.2 .2M73.6 87.3l.7 .4M73.6 87.3l-2.9 1.7M73.8 87.5l.6 .3 .3 .2M73.8 87.5l-2.9 1.7M74.7 88l.2 .1M74.7 88l.7 .3M74.7 88l-2.9 1.7"/>
<path d="M74.9 88.1l.7 .3 .2 .3M74.9 88.1l-2.8 1.7M75.9 88.6l.2 .2M75.9 88.6l.6 .4M75.9 88.6l-3 1.7M76.1 88.8l.6 .3 .4 .4M76.1 88.8l-2.9 1.7M77.1 89.5l.3 .2M77.1 89.5l-4.4 2.5M77.4 89.7h.3a.43 .43 0 0 1 .4 .4 .82 .82 0 0 1-.5 .5 14.8 14.8 0 0 1-4.6 1.6M77.4 89.7l-4.4 2.5M77.9 89.8l31.2 18"/>
<path d="M106.2 109a3.2 3.2 0 0 1 2.3-1.3 1.37 1.37 0 0 1 1.4 1.3 5.2 5.2 0 0 1-3.3 5.2 1.52 1.52 0 0 1-1.8-1.8 5.9 5.9 0 0 1 1.4-3.4zM106.6 111.4a1.18 1.18 0 0 0 .9-1.3 1.11 1.11 0 0 1-.9 1.4M106.6 111.2a1.28 1.28 0 0 0 .7-1.1h.3a1.02 1.02 0 0 1-.8 1.5l-.2-.1M106.7 110.9l-.1 .4M107.1 110.3a.82 .82 0 0 1 .8-.3 1.26 1.26 0 0 1-1 1.8 .85 .85 0 0 1 0-1.3zM107.1 110.2l-.4 .8M107.3 111.3l-.3 .2-.3 .1M107.4 110.1a1.28 1.28 0 0 1-.8 1.2M107.6 110.1a.71 .71 0 0 1-.1 .9 .86 .86 0 0 1-.9 .5M107.7 110.1v.3M107.8 110a1.21 1.21 0 0 1-1 1.7M123.1 124h42.3l3.1 1.8h.5l.4-1.2h.3l.4 1.2h.5l.4-1.2h.3l.4 1.2h.5l.4-1.2h.3l.5 1.2h.4l.4-1.2h.3l.5 1.2h.4l.4-1.2h.3l.5 1.2h.4l.5-1.2h.3l.4 1.2h.4l.5-1.2h.3l.4 1.2h.5l.4-1.2h.3l.4 1.2h.5l.4-1.2h.3l.4 1.2h.5l.4-1.2h.3l.5 1.2h.4l.4-1.2h.3l.5 1.2h.4l.4-1.2h.4l.4 1.2h.4l.4-1.2h.4l.4 1.2h.4l.4-1.2h.4l.4 1.2h.5l.4-1.2h.3l.4 1.2h.5l.4-1.2h.3l.4 1.2h.5l.4-1.2h.3l.4 1.2h.5l.4-1.2h.3l.4 1.2h.5l.4-1.2h.4l.4 1.2h.4l.4-1.2h.4l.4 1.2h.4l.4-1.2h.4l.4 1.2h.4l3.2-1.8h42.2v7.1h-45.3l-.1-.2a.69 .69 0 0 0-.7-.5h-33.1a.78 .78 0 0 0-.5 .7h-45.4z"/>
</g>
<g fill="none" stroke="#808080" stroke-width=".17">
<path d="M119 66.8h20.5M123.1 66.2v4.9M127.8 66.2h1.2M127.8 65h1.2M128.4 64.5v1.1M135.4 66.2v7.7M120.8 119.8v15.5M156.8 110.7h1.2M157.4 110.1v1.2M158.6 110.1v1.2M159.2 101.4v28.5M161.4 110.7h1.1"/>
<path d="M162 110.1v1.2M163.1 110.1v1.2M163.7 101.4v27.3M117.6 136.3l2.9 1.2M118.4 126.5h1.2M119 125.9v1.2M120.2 124h2.3M120.2 125.9v1.2M120.2 131.1h2.3M123.1 131.8v10.1M158.6 124h6.2M158.6 125.8h9.3"/>
<path d="M163.1 124.6h5.6M163.8 130.4h4.8M164.5 126.3v24.7M165.4 121.2h40.6M165.4 120.6v2.7M169.2 137.6h32.9M169.2 131v7.3M183.8 137h1.2M183.8 135.8h1.2M184.4 135.3v1.1M187.2 139.4h1.1M187.8 138.9v1.1"/>
<path d="M202.1 131v7.3M206 120.6v2.7M248.2 131.8v10.1M123.1 141.3h125.1M162.1 141.4h1.1M162.6 140.8v1.1M163.8 140.8v1.1M187.2 140.6h1.1"/>
<circle cx="119" cy="136.9" r="1.01"/>
</g>
<g fill="#808080" stroke="#808080" stroke-width=".17">
<path d="M135.4 66.8l2.2-.3v.7z"/>
<path d="M121 66.5l2.1 .3-2.1 .4z"/>
<path d="M163.4 121.8h.7l-.4 2.2z"/>
<path d="M163.7 124.6l.4 2.1h-.7z"/>
<path d="M158.9 121.8h.7l-.4 2.2z"/>
<path d="M159.2 125.8l.4 2.1h-.7z"/>
<path d="M169.2 137.6l2.2-.3v.7z"/>
<path d="M200 137.3l2.1 .3-2.1 .4z"/>
<path d="M164.1 128.3h.7l-.3 2.1z"/>
<path d="M164.5 131.1l.3 2.2h-.7z"/>
<path d="M123.1 141.3l2.2-.4v.7z"/>
<path d="M246.1 140.9l2.1 .4-2.1 .3z"/>
<path d="M165.4 121.2l2.1-.3v.7z"/>
<path d="M203.8 120.9l2.2 .3-2.2 .4z"/>
<path d="M120.5 121.8h.7l-.4 2.2z"/>
<path d="M120.8 131.1l.4 2.2h-.7z"/>
</g>
<path d="M122 74l.6-.4 1 1.9zM185.7 124.1l1.7-1.3 .3 .6zM205 122.8l.6 .3-1.2 1.8z" fill="#000" stroke="#000" stroke-width=".17"/>
<path d="M106.7 127.6l.7 4.1h-1.4zM264.6 127.6l.7 4.1h-1.4z" fill="#000" stroke="#000" stroke-width=".34"/>
<path d="M105.7 127.6h8.2M106.7 127.6v8.2M257.4 127.6h8.2M264.6 127.6v8.2" fill="none" stroke="#000" stroke-width=".34"/>
<path d="M10.8 209.2h104.1v6.7h-104.1z" fill="#fff"/>
<g font-size="5.5">
<text x="228" y="171.4">Rack and Pinion</text>
<text x="234.9" y="176.6">Gear Rack</text>
<text x="227.3" y="185.2">B</text>
</g>
<g font-size="5.3">
<text x="33.4" y="23.7">4</text>
<text x="103.3" y="23.7">3</text>
<text x="173.1" y="23.7">2</text>
<text x="243" y="23.7">1</text>
<text x="2.6" y="66.8">B</text>
<text x="273.8" y="66.8">B</text>
<text x="2.2" y="157.2">A</text>
<text x="273.3" y="157.2">A</text>
<text x="33.4" y="196.2">4</text>
<text x="103.3" y="196.2">3</text>
<text x="173.1" y="196.2">2</text>
<text x="243" y="196.2">1</text>
</g>
<text font-size="4.4" x="230" y="162.2">Anteater Baja Racing</text>
<text font-size="3.6" x="10.8" y="213">SOLIDWORKS Educational Product. For Instructional Use Only.</text>
<g font-size="3">
<text x="12.3" y="32.5">NOTES:</text>
<text x="12.3" y="35.5">1.</text>
<text x="18.8" y="35.5">MINIMUM CUTOUT OF TEETH IS AS LISTED; MAXIMUM CUTOUT IS 4.5&quot; FROM THE EDGE OF THE RACK AT EITHER END</text>
<text x="92.8" y="66.9">2X 1/4-28 UNF-2A 1.500</text>
<text x="176.3" y="83.1">SECTION A-A</text>
<text x="206.8" y="109.1">16 DP, 20° PA STRAIGHT RACK – EXTERNAL</text>
<text x="206.8" y="112.1">PER ANSI B6.1-1968</text>
<text x="208" y="117.1">2X CHAMFER 30</text>
<text x="233.3" y="117.1">X 0.3788</text>
<text x="247.3" y="117.1">0.010</text>
<text x="103.8" y="134.4">A</text>
<text x="265.5" y="134.4">A</text>
</g>
<g font-size="3" fill="#808080">
<text x="129.4" y="66.2">0.010</text>
<text x="158.5" y="109.8" transform="rotate(-90 158.5 109.8)">0.010</text>
<text x="163" y="109.8" transform="rotate(-90 163 109.8)">0.010</text>
<text x="158.5" y="119.4" transform="rotate(-90 158.5 119.4)">0.219</text>
<text x="163" y="119.4" transform="rotate(-90 163 119.4)">0.078</text>
<text x="120.1" y="125.6" transform="rotate(-90 120.1 125.6)">0.001</text>
<text x="181.4" y="120.6">4.936</text>
<text x="120.1" y="135.3" transform="rotate(-90 120.1 135.3)">0.875</text>
<text x="175.6" y="136.9">4.000</text>
<text x="185.3" y="136.9">0.010</text>
<text x="163.7" y="140.4" transform="rotate(-90 163.7 140.4)">0.001</text>
<text x="177.4" y="140.6">15.225</text>
<text x="188.7" y="140.6">0.005</text>
<text x="163.7" y="150.1" transform="rotate(-90 163.7 150.1)">0.094</text>
</g>
<g font-size="2.2">
<text x="226.6" y="166.1">TITLE:</text>
<text x="227.2" y="180.4">SIZE</text>
<text x="232.8" y="180.4">DWG. NO.</text>
<text x="264.5" y="180.5">REV</text>
<text x="227.2" y="189.2">SCALE: 1:2</text>
<text x="239.5" y="189.2">WEIGHT:</text>
<text x="256.8" y="189.1">SHEET 1 OF 1</text>
</g>
<g font-size="2">
<text x="177.8" y="181.5">1144 Carbon Steel</text>
<text x="184" y="185.8">None</text>
</g>
<text font-size="1.5" x="176.1" y="159.7">UNLESS OTHERWISE SPECIFIED:</text>
<g font-size="1.4">
<text x="212.1" y="160">NAME</text>
<text x="220.2" y="160.1">DATE</text>
<text x="175.9" y="163.4">DIMENSIONS ARE IN INCHES</text>
<text x="175.9" y="165.1">TOLERANCES:</text>
<text x="175.9" y="166.8">FRACTIONAL</text>
<text x="198.8" y="163.1">DRAWN</text>
<text x="198.8" y="166.3">CHECKED</text>
<text x="175.9" y="170.2">TWO PLACE DECIMAL</text>
<text x="175.9" y="171.9">THREE PLACE DECIMAL</text>
<text x="175.9" y="168.5">ANGULAR: MACH</text>
<text x="190.7" y="168.5">BEND</text>
<text x="198.8" y="169.3">ENG APPR.</text>
<text x="198.8" y="172.4">MFG APPR.</text>
<text x="198.8" y="178.1">COMMENTS:</text>
<text x="198.8" y="175.4">Q.A.</text>
<text x="147.5" y="185.3">NEXT ASSY</text>
<text x="163.8" y="185.3">USED ON</text>
<text x="154.9" y="189.1">APPLICATION</text>
<text x="178.3" y="189.1">DO NOT SCALE DRAWING</text>
</g>
<g font-size="1.3">
<text x="116.5" y="179.3">THE INFORMATION CONTAINED IN THIS</text>
<text x="119" y="177">PROPRIETARY AND CONFIDENTIAL</text>
<text x="175.6" y="179.5">MATERIAL</text>
<text x="175.7" y="175.5">INTERPRET GEOMETRIC</text>
<text x="175.7" y="177.1">TOLERANCING PER:</text>
<text x="116.5" y="181">DRAWING IS THE SOLE PROPERTY OF</text>
<text x="116.5" y="182.6">&lt;INSERT COMPANY NAME HERE&gt;. ANY</text>
<text x="116.5" y="184.2">REPRODUCTION IN PART OR AS A WHOLE</text>
<text x="116.5" y="185.9">WITHOUT THE WRITTEN PERMISSION OF</text>
<text x="175.7" y="183.9">FINISH</text>
<text x="116.5" y="187.5">&lt;INSERT COMPANY NAME HERE&gt; IS</text>
<text x="116.5" y="189.1">PROHIBITED.</text>
</g>
</svg>
